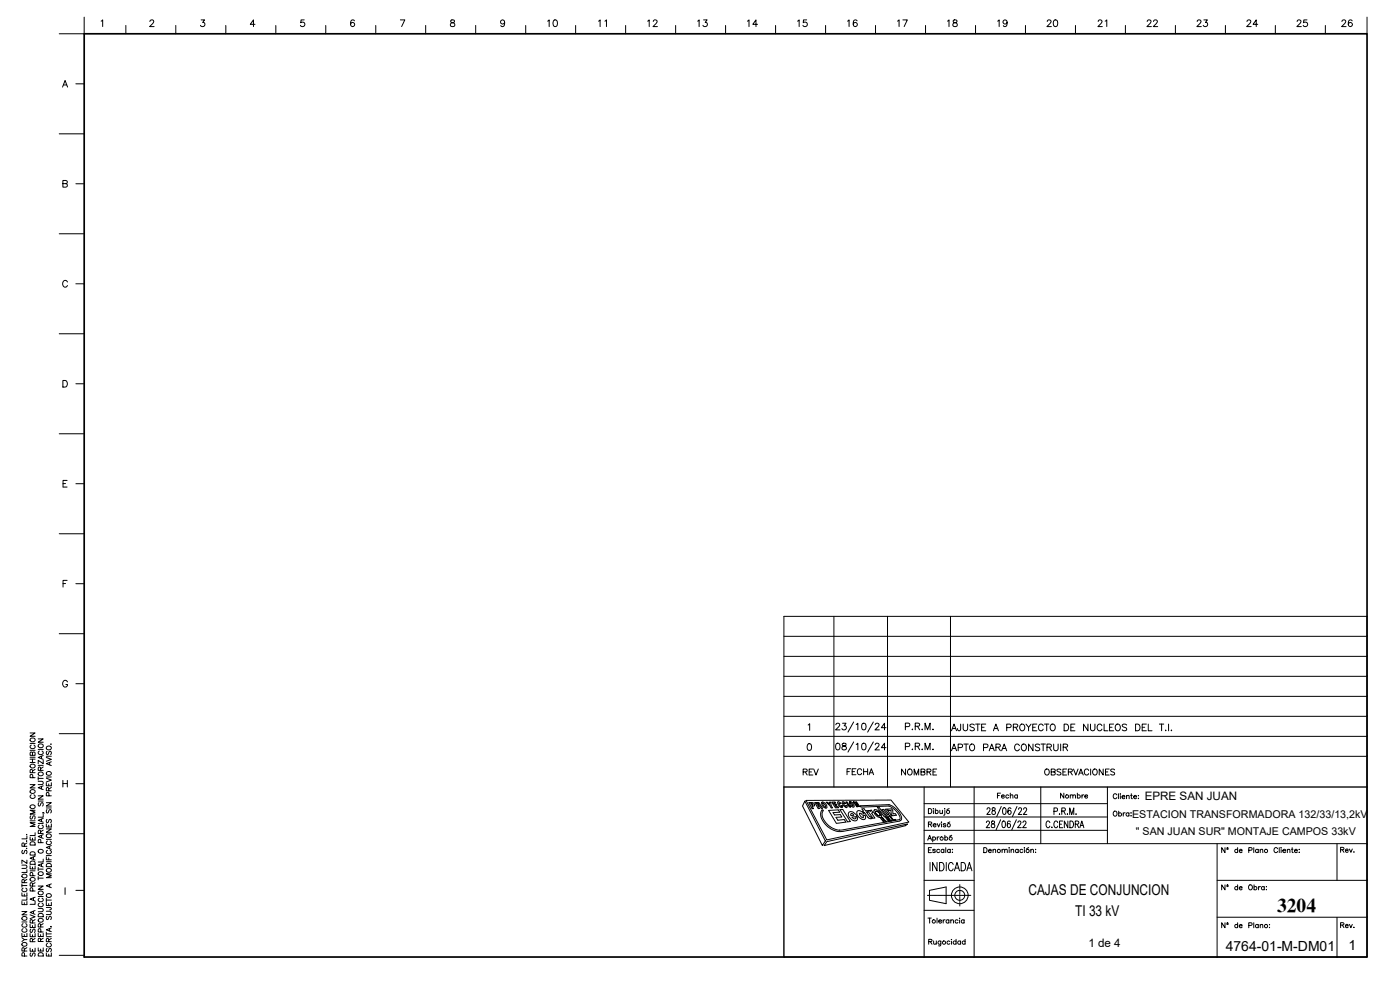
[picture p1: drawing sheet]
<svg xmlns="http://www.w3.org/2000/svg" width="420mm" height="297mm" viewBox="0 0 420 297" stroke-linecap="round" stroke-linejoin="round" font-family="sans-serif">
<!-- layer: rotulo -->
<path d="M25.3 10.1h385v277h-385z" fill="none" stroke="#000" stroke-width=".51"/>
<g fill="none" stroke="#000" stroke-width=".3">
<path d="M25.3 5.1v5h-7.5M30.3 6.4l.5-.4v2M37.8 7.6v2.5M45 6.5l.4-.5h.4l.3 .4-.2 .6-1 1h1.3M52.8 7.6v2.5M60.4 6h1l-.6 .7a.66 .66 0 0 1 .5 1.1 .66 .66 0 0 1-1.1-.2M67.8 7.6v2.5M76.5 7.3h-1.4l1-1.3v2M82.8 7.6v2.5M91.3 6h-.9l-.2 .8a.71 .71 0 0 1 1.1 0 .71 .71 0 0 1-.1 1.1 .71 .71 0 0 1-1-.3M97.8 7.6v2.5M106.4 6.3l-.2-.2a.64 .64 0 0 0-.9 .3v1.3a.62 .62 0 0 0 1 .1 .62 .62 0 0 0-.2-1 .62 .62 0 0 0-.9 .5"/>
<path d="M112.8 7.6v2.5M120.2 6h1.3l-1 2M127.8 7.6v2.5M135.4 6.1v.5l.8 .3 .3 .4a.67 .67 0 0 1-.7 .7 .67 .67 0 0 1-.6-.7l.2-.4 .9-.3 .1-.3a.72 .72 0 0 0-1-.2zM142.8 7.6v2.5M151.4 6.6a.62 .62 0 0 1-.8 .5 .62 .62 0 0 1-.2-.9 .62 .62 0 0 1 1 .1v.3a.93 .93 0 0 1-.7 1.4l-.4-.3M157.8 7.6v2.5M172.8 7.6v2.5M187.8 7.6v2.5M202.8 7.6v2.5M217.8 7.6v2.5M232.8 7.6v2.5"/>
<path d="M247.8 7.6v2.5M262.8 7.6v2.5M277.8 7.6v2.5M292.8 7.6v2.5M307.8 7.6v2.5M322.8 7.6v2.5M337.7 7.6v2.5M352.8 7.6v2.5M367.8 7.6v2.5M382.7 7.6v2.5M397.8 7.6v2.5M410.3 5.1v5"/>
<path d="M18.8 26.1l.7-1.9 .8 1.9M19.1 25.5h.9M22.8 25.1h2.5M17.8 40.2h7.5M18.9 55.1l1.1-.1 .2-.5-.5-.4h-.8v2.1l1.2-.2 .1-.5-.5-.4M22.8 55.1h2.5M17.8 70.1h7.5M20.2 84.6a.74 .74 0 0 0-.8-.5 .74 .74 0 0 0-.6 .8v.5a.74 .74 0 0 0 .6 .8 .74 .74 0 0 0 .8-.5M22.8 85.2h2.5M17.8 100.1h7.5M18.9 114.2h.6a1.06 1.06 0 0 1 .7 .9 1.06 1.06 0 0 1-.7 1h-.6zM22.8 115.1h2.5"/>
<path d="M17.8 130.2h7.5M18.9 145.1h.8M20.1 144.1h-1.2v2h1.2M22.8 145.1h2.5M17.8 160.1h7.5M18.9 175.1h.8M20.1 174.1h-1.2v2M22.8 175.1h2.5M17.8 190.1h7.5M235.3 196.9h175M235.3 190.9h175M250.3 184.9v51.2"/>
<path d="M266.4 184.9v51.2M285.3 184.9v51.2M9 219.9h1.5l-1.5 1h1.5M20.2 204.6a.74 .74 0 0 0-.8-.5 .74 .74 0 0 0-.6 .8v.5a.72 .72 0 0 0 .7 .8 .72 .72 0 0 0 .7-.8h-.4M22.8 205.1h2.5M235.3 214.9h175M235.3 208.9h175M235.3 202.9h175M9 235.4h1.5l-1.5 1h1.5M9 228.8h1.5M9 227.8h1.5M9 227.2h1.5"/>
<path d="M9 225.1h1.5M9 223.1h1.5M9.1 237.2a.7 .7 0 0 1 1-.3 .7 .7 0 0 1 .2 1 .73 .73 0 0 1-.9 .1 .73 .73 0 0 1-.3-.8zM9.1 229.6a.7 .7 0 0 1 1-.3 .7 .7 0 0 1 .2 1 .73 .73 0 0 1-.9 .1 .73 .73 0 0 1-.3-.8zM9.3 221.6a.73 .73 0 0 1 .8-.1 .73 .73 0 0 1 .4 .8 .7 .7 0 0 1-1 .3 .7 .7 0 0 1-.2-1zM9.4 238.5a.56 .56 0 0 0-.4 .6 .56 .56 0 0 0 .6 .5h.4a.56 .56 0 0 0 .5-.5 .56 .56 0 0 0-.3-.6M9.4 223.6a.54 .54 0 0 0-.4 .6 .54 .54 0 0 0 .6 .4h.4a.54 .54 0 0 0 .5-.4 .54 .54 0 0 0-.3-.6M9.8 231.8l-.1-.8-.5-.1-.2 .9h1.5M9.8 226l.2-.4 .4 .1 .1 .3v.6h-1.5l.2-.9 .5 .1 .1 .8M9.8 227.8v1M9.8 233.3v-.8l-.6-.1-.2 .9h1.5M10.5 230.8l-.7 .6"/>
<path d="M11.5 238.8h1.5l-1.5 1h1.5M11.5 234.4h1l.5 .4-.2 .6h-1.3M11.5 221.7h1.5l-1.5 1h1.5M11.5 233.1v1M11.5 233.6h1.5M11.5 229.6h1.5M11.5 224.9h1.5M11.7 231.8a.74 .74 0 0 1 .9-.1 .74 .74 0 0 1 .3 .8 .71 .71 0 0 1-1 .3 .71 .71 0 0 1-.2-1zM11.7 223.4a.73 .73 0 0 1 .9-.2 .73 .73 0 0 1 .3 .8 .71 .71 0 0 1-1 .3 .71 .71 0 0 1-.2-.9zM11.8 225.3a.56 .56 0 0 0-.3 .7 .56 .56 0 0 0 .5 .4h.4a.56 .56 0 0 0 .6-.4 .56 .56 0 0 0-.4-.7M12.2 231.1l-.1-.8-.3-.2-.3 .4v.6h1.5M12.5 226.9v.7"/>
<path d="M12.5 236v.7M13 235.8l-1.5 .5 1.5 .6M13 228.1v1l-1.5-1v1M13 226.7l-1.5 .6 1.5 .5M13 230.1l-.8 .5M13.9 234.8v1h1.5v-1M13.9 233.5l1.5 .6-1.5 .5M13.9 227.3l1.5 .5-1.5 .6M13.9 233.1h1.5M13.9 226.9h1.5M14 231.8a.71 .71 0 0 1 .9-.3 .71 .71 0 0 1 .3 1 .74 .74 0 0 1-.9 .1 .74 .74 0 0 1-.3-.8zM14 224.1a.71 .71 0 0 1 .9-.2 .71 .71 0 0 1 .3 1 .74 .74 0 0 1-.9 0 .74 .74 0 0 1-.3-.8z"/>
<path d="M14.1 225.4l-.2 .4 .2 .6 .4-.1 .5-.9 .4 .4-.2 .6M14.6 237.3l-.1-.9-.3-.1-.3 .3v.7h1.5M14.6 235.2v.6M14.7 238.8l-.1-.9-.4-.1-.3 .3v.7h1.5M14.9 228.8v.7M15.3 223.3h.1M15.4 228.6l-1.5 .5 1.5 .6M15.4 236.3l-.8 .5M17.8 220.1h7.5M18.9 234.1v2M18.9 235.1h1.3M20.2 234.1v2"/>
<path d="M22.8 235.1h2.5M235.3 236.1v-51.2h175v102.2h-175M235.3 220.9h175M235.3 226.9h175M277.3 236.1v51M292.3 236.1v51M312.3 236.1v17M332.4 236.1v17M335.2 238.5a.56 .56 0 0 0-.7-.4 .56 .56 0 0 0-.4 .6v.4a.56 .56 0 0 0 .4 .6 .56 .56 0 0 0 .7-.4M335.7 238.1v1.5M336.2 238.2h.1M336.2 238.7v.9"/>
<path d="M336.7 239.1h.9a.49 .49 0 0 0-.7-.3 .49 .49 0 0 0-.2 .7 .49 .49 0 0 0 .8 .1l.1-.2M338.1 238.9l.3-.2h.4l.1 .9M338.1 238.7v.9M339.3 238.7h.5M339.5 238.1v1.3l.4 .2M340.2 239.1h.9a.48 .48 0 0 0-.5-.4 .48 .48 0 0 0-.5 .5 .48 .48 0 0 0 .5 .4l.5-.2M341.7 238.7h.1M341.7 239.5h.1M6.6 259.6h1.1l.4 .4-.1 .4-.3 .2h-1.1M6.8 255.1l-.2 .4 .2 .6 .3-.1 .6-.9 .4 .4-.2 .6M7.3 253.9l-.1-.9h-.5l-.1 .9h1.5M7.9 254.6h.1"/>
<path d="M7.9 252.3h.1M7.9 250.4h.1M8.1 258.1v1l-1.5-1v1M8.1 250.8v.9h-1.5M8.1 252.9l-.8 .5M9 259.8v.9h1.5v-.9M9 251.1v1h1.5v-1M9 246.3h1.5M9.1 258.6a.82 .82 0 0 1 1.4 .2v.5h-1.5zM9.1 255.8a.84 .84 0 0 1 1.4 .3v.5h-1.5zM9.1 252.8a.84 .84 0 0 1 1.4 .2v.6h-1.5zM9.1 241.8a.7 .7 0 0 1 1-.3 .7 .7 0 0 1 .2 1 .73 .73 0 0 1-.9 .1 .73 .73 0 0 1-.3-.8z"/>
<path d="M9.3 244.8l-.3 .3 .1 .5 .4 .1 .5-.9h.3l.2 .3-.2 .7M9.8 251.5v.6M10 257.1v.8M10.5 256.9l-1.5 .6 1.5 .6M10.5 249.9v.8h-1.5M10.5 246.8h-1.5l1.5 .6-1.5 .6h1.5M10.5 243.1h-1.5l1.5 .6-1.5 .6h1.5M11.5 247.1h1.5M11.5 240.3h1.5M11.5 255.1a.7 .7 0 0 1 1-.2 .7 .7 0 0 1 .3 .9 .73 .73 0 0 1-.9 .1 .73 .73 0 0 1-.4-.8zM11.7 240.8l-.2 .4 .2 .7 .3-.2 .5-.9 .5 .4-.2 .7M11.8 247.6a.54 .54 0 0 0-.3 .6 .54 .54 0 0 0 .5 .4h.4a.54 .54 0 0 0 .6-.4 .54 .54 0 0 0-.4-.6"/>
<path d="M12.2 250.1l-.1-.9-.5-.1-.1 1h1.5M12.2 252.8v-.8l-.6-.1-.1 .9h1.5M12.5 245.8v.7M12.5 250.6v.7M12.5 259.2v.7M12.9 243.8l.4 .2M13 259l-1.5 .6 1.5 .5M13 257.8v.8h-1.5M13 250.4l-1.5 .6 1.5 .6M13 245.6l-1.5 .5 1.5 .6M13 244.3v.9h-1.5M13 249.1l-.8 .5"/>
<path d="M13.9 257v1h1.5M13.9 248.7h1.5l-1.5 1h1.5M13.9 247.2v.9h1.5v-.9M13.9 240.8h1.5l-1.5 1.1h1.5M13.9 258.6h1.5M13.9 256.7h1.5M13.9 251.8h1.5M13.9 242.4h1.5M14 259.3a.82 .82 0 0 1 1-.2 .82 .82 0 0 1 .4 1h-1.5zM14 250.5a.71 .71 0 0 1 .9-.3 .71 .71 0 0 1 .3 1 .74 .74 0 0 1-.9 .1 .74 .74 0 0 1-.3-.8zM14.1 245.9l-.2 .3 .2 .6h.3l.6-.9 .4 .3-.2 .6M14.1 242.9l-.2 .4 .2 .6 .4-.1 .5-.9 .4 .4-.2 .6"/>
<path d="M14.3 255.1a.56 .56 0 0 0-.4 .7 .56 .56 0 0 0 .6 .4h.3a.56 .56 0 0 0 .6-.4 .56 .56 0 0 0-.4-.7M14.3 252.3a.54 .54 0 0 0-.4 .7 .54 .54 0 0 0 .6 .4h.3a.54 .54 0 0 0 .6-.4 .54 .54 0 0 0-.4-.7M14.6 247.6v.5M14.6 257.4v.6M14.9 253.9v.7M15.4 253.7l-1.5 .6 1.5 .5M17.8 250.1h7.5M241.5 240.3l6.2 12-.9 1.4-6-11.9zM241.9 240.2l25.5-.1 5.3 6.6-24.6 5.3zM242.7 240.8h1a.63 .63 0 0 1 .6 .4 .63 .63 0 0 1-.1 .7h-.5l.4 .7h-.4zM243.3 241l.5 .1 .1 .5h-.3zM245.6 241.5l.1-.2-.2-.3h-.5l.3 .6h.3"/>
<path d="M246 241.9l-.5-.1 .4 .8h-.3l-1.1-1.8 1.4 .1 .2 .7 .8 .9h-.4l-.5-.6M246.7 240.7a1.38 1.38 0 0 1 1.4 1.7 1.38 1.38 0 0 1-1.4-1.7zM247 241l.6 .5 .2 .7-.6-.4zM247.9 240.7h.4l.7 .6-.1-.6h.4l.1 .9 .5 .8h-.5l-.3-.7zM248.2 252.5l24.2-5.3-.6 .5-24.5 6zM248.7 243.2l2.9-.2 .4 .7-2 .1 .5 .7 1.7-.1 .5 .7-1.8 .1 .6 .9 1.9-.2 .5 .8-2.9 .4zM249.6 240.7l1-.1 .2 .3-.6 .1 .3 .3h.5l.2 .3h-.6l.3 .4h.6l.2 .4h-1zM251.9 249.1h.1M252.1 243l.8-.1 2.3 3.6-.8 .1zM252.1 241.1l-.4-.2 .8 1.1v-.3M252.4 241.1l-.8-.6a1.22 1.22 0 0 0 1 1.8l.3-.2-.1-.4h-.3M252.4 241.1l-.2 .1"/>
<path d="M253.7 241l.1 .1h-.3l-.4-.2 .6 1 .2 .1v-.3h.3v.6a1.51 1.51 0 0 1-1.4-1.7l.9 .4M253.9 240.6h.3l1 1.5h-.3zM255 240.6a1.26 1.26 0 0 1 1.3 1.5 1.26 1.26 0 0 1-1.3-1.5zM255.2 240.8l.6 .4 .2 .7-.5-.5zM255.4 244.2l.4-.1 .4 .5-.8 .1zM256.1 240.6h.3l.9 .8-.5-.8h.2l1 1.4h-.2l-.9-.8 .5 .9h-.3zM257.3 245.3a.86 .86 0 0 1-.4 1 .86 .86 0 0 1-1-.2l-1.1-1a.97 .97 0 0 1 0-1.4 .97 .97 0 0 1 1.5 .1l.9 1.2-1.5 .2 .7 .5 .4-.3 .5-.1M259.3 244.2l-.7-.7a.87 .87 0 0 0-1.3-.1 .87 .87 0 0 0 .1 1.3l1 1a.79 .79 0 0 0 1.2 .1 .79 .79 0 0 0 0-1.2M259.3 244.2l-.7 .1-.5-.3a1 1 0 0 0 1 1.3l-.1-.6 .6-.1M260.4 243.2h.6l.2 .2 .3-.3 .5 .7-.3 .1-.1 .2 1 1.3-.6 .1zM260.5 245.2l.4 .4h.5M260.6 245.3l-1.2-1.5h-.3l-.3-.4h.3l-.4-.7 .6-.1 .5 .7h.3l.3 .4h-.3l.9 1.3 .4 .1 .3 .5h-.3"/>
<path d="M261.2 243.4h-.1M262.4 243a1.83 1.83 0 0 1 2.1 2.2 1.83 1.83 0 0 1-2.1-2.2zM262.8 243.4h.5l.6 .5a.57 .57 0 0 1 0 1l-1-.7-.2-.5zM263.3 242.2h.5l2.1 2.8-.5 .1zM264.3 245.4l.6-.1 .2 .3h-.5l.8 .3 .3 .4v.3l-.6-.1-.3-.3h.5l-.6-.2zM264.7 242.9l.5-.1 1 1.5 .4 .1-1-1.6h.5l1.5 2-.5 .1-.2-.3v.3h-.2l-.6-.2zM264.7 245.3h.1M265.8 246.4l.3 .1zM266 245.3l.3-.1 .2 .4-.2 .1zM266.4 242.8l1.2-.1 .3 .4 .1 1.1 .7-.1 .3 .5-1.2 .2-.3-.6-.1-1h-.7zM266.8 245.6l-.4-.5-.6 .1 .9 1.2h.2l-.4-.5 .6 .5 .3-.1-.4-.5M266.8 245.6l.2 .2"/>
<path d="M267 245l.3-.1 .8 1.1 .5 .1-.6 .1zM267 241.5a5.5 5.5 0 0 1 3.6 4.4l-.7 .5-16.8 3a6 6 0 0 1-6.8-5.6l.4-.9 .4 .2a3.2 3.2 0 0 0 1.1 4.1 5.8 5.8 0 0 0 3.7 1.9M267 241.5l-8.8 .3 .2 .4 8.2-.4a5.3 5.3 0 0 1 3.5 3.9l-.4 .3-17.8 3.1M267.3 246.1l.4 .2zM268.5 245.9l.4 .2zM277.3 241.1h55.1M277.3 245.1h55.1M277.3 249.1h55.1M277.3 253.1h133M278.4 252.1l.6-1.5 .6 1.5M278.6 247.3l.9-.1 .1-.5-1-.1v1.5M278.6 242.6h.5a.81 .81 0 0 1 .5 .8 .81 .81 0 0 1-.5 .7h-.5z"/>
<path d="M278.6 251.6h.8M278.6 255h.6M279.1 258.8v2.5M279.1 247.3l.5 .8M279.6 254.3h-1v1.5h1M279.9 251.3a.47 .47 0 0 1 .7-.1 .47 .47 0 0 1 0 .7 .47 .47 0 0 1-.7 0M279.9 251.1v1.5M280 247.5h.9a.44 .44 0 0 0-.4-.4 .44 .44 0 0 0-.5 .4l.4 .6 .5-.2M280 242.7h.1M280.1 243.2v.9M280.7 255l-.7-.1v.3l.7 .4-.3 .2-.5-.2M280.7 243.3a.47 .47 0 0 1 .7-.1 .47 .47 0 0 1 0 .7 .47 .47 0 0 1-.7 0"/>
<path d="M280.7 242.6v1.5M281.2 258.8v2.5l-1.3-2.5v2.5M281.3 247.1l.4 1 .4-1M281.3 251.1v1M281.8 251.1l-.5 .4M282 258.8a1.33 1.33 0 0 1 1.3 .8 1.33 1.33 0 0 1-.4 1.6l-.9 .1zM282 255a.48 .48 0 0 0-.7 0 .48 .48 0 0 0 0 .7 .48 .48 0 0 0 .7-.1M282.1 243.1v.9l.4 .1 .3-.3M282.5 246.7h.1M282.6 247.2v.9M282.8 243.1v1M283.3 255a.47 .47 0 0 0-.7 0 .47 .47 0 0 0 0 .7 .47 .47 0 0 0 .7-.1"/>
<path d="M283.3 254.8v1M283.5 242.7h.1M283.6 251.3a.47 .47 0 0 1 .7-.1 .47 .47 0 0 1 0 .7 .47 .47 0 0 1-.7 0M283.6 243.2v1.1l-.4 .3M283.6 250.6v1.5M283.8 247.3l-.2-.2-.5 .2 .7 .4v.3l-.4 .1-.3-.2M283.8 254.3v1.5M284 258.8v2.5M284.9 242.6l-.7 .3M285.1 246.6l-.7 .3M285.2 255a.47 .47 0 0 0-.7 0 .47 .47 0 0 0 0 .7 .47 .47 0 0 0 .7-.1M285.2 254.8v1"/>
<path d="M285.6 250.6l-.6 .3M285.8 254.8h.1M285.8 255.7h.1M286.1 259.4a.73 .73 0 0 0-.9-.6 .73 .73 0 0 0-.6 .9v.6a.73 .73 0 0 0 .6 1 .73 .73 0 0 0 .9-.6M288.5 258.8a1.34 1.34 0 0 1 1.3 .8 1.34 1.34 0 0 1-.4 1.6l-.9 .1zM295.2 254.3h.5a.81 .81 0 0 1 .5 .8 .81 .81 0 0 1-.5 .7h-.5zM296 246.8l.3-.5 .5 .1 .2 .3-1 1.6h1M296.2 242.8l.3-.4h.3l.3 .3-.2 .7-.7 1h1M296.7 255.2h.8a.48 .48 0 0 0-.6-.2 .48 .48 0 0 0-.3 .6 .48 .48 0 0 0 .8 .2l.1-.2M297.6 246.4v.6a.73 .73 0 0 1 .9 .4 .73 .73 0 0 1-.3 .9 .63 .63 0 0 1-.8-.6 .63 .63 0 0 1 .9-.6l.2-.3-.1-.4zM297.8 242.5v.5a.73 .73 0 0 1 .8 .5 .73 .73 0 0 1-.2 .9 .64 .64 0 0 1-.8-.7 .64 .64 0 0 1 .8-.6l.2-.6zM298 255.1l.4-.3 .3 .1 .1 .9"/>
<path d="M298 254.8v1M300.3 246l-1.4 3M300.5 242l-1.4 3M300.7 255.1l.4-.3 .3 .1 .1 .9M300.7 254.8v1M300.9 246.4h.6l.2 .3v1.2l-.4 .4-.4-.1-.1-.3-.1-.7zM301.1 242.5l.2-.1a1.12 1.12 0 0 1 .6 1 1.12 1.12 0 0 1-.6 1l-.4-.4v-.5zM301.5 255.1l.4-.3 .3 .1 .1 .9M302.8 254.4h.1M302.9 254.9v.9M303.2 246.6l-.5-.3a1.18 1.18 0 0 0 .1 2 .59 .59 0 0 0 .5-.7 .59 .59 0 0 0-.8-.4l-.2 .5M303.4 242.7l-.3-.3a1.15 1.15 0 0 0-.1 2 .57 .57 0 0 0 .5-.9 .57 .57 0 0 0-1-.1v.3"/>
<path d="M303.4 255.1l.4-.3 .4 .1v.9M303.4 254.8v1M305 246l-1.4 3M305.2 242l-1.4 3M305.5 246.8l.1-.4 .5-.1 .3 .6-1 1.4h1.1M305.6 255a.47 .47 0 0 0-.7 0 .47 .47 0 0 0 0 .7 .47 .47 0 0 0 .7-.1M305.6 254.8v1M305.7 242.8l.3-.4h.3l.3 .3-.2 .7-.8 1h1.1M307 255a.48 .48 0 0 0-.8 0 .48 .48 0 0 0 0 .7 .48 .48 0 0 0 .8-.1M307 246.8l.2-.4 .4-.1 .3 .6-1 1.4h1.1M307.2 242.8l.3-.4h.3l.3 .3-.2 .7-.8 1h1.1M307.4 254.4h.1"/>
<path d="M307.4 254.9v.9M308.7 254.3l-.6 .3M309.4 255.1l.3-.3 .4 .1v.9M309.4 254.8v1M310.8 254.8h.1M310.8 255.7h.1M315.1 246.8a.59 .59 0 0 0-.7-.5 .59 .59 0 0 0-.5 .8v.5a.59 .59 0 0 0 .5 .7 .59 .59 0 0 0 .7-.4M315.7 248.2h.1M316.3 243.4h.9v-.9l-.9-.1v2M317.4 246.8a.59 .59 0 0 0-.7-.5 .59 .59 0 0 0-.4 .8v.5a.59 .59 0 0 0 .4 .7 .59 .59 0 0 0 .7-.4M318 244.2v.2zM318 247.3h.6"/>
<path d="M318.7 243.4l.9-.2v-.7l-.9-.1v2M319 246.3h-1v2h1M319.2 243.4l.5 1M320.4 244.2v.2zM320.5 246.3v2l-1.1-2v2M321 244.4v-2l.6 2 .7-2v2M321.1 246.3a1.01 1.01 0 0 1 1.1 1 1.01 1.01 0 0 1-1.1 1zM322.7 247.3l.9-.1 .1-.7-1-.2v2M322.9 244.2v.2zM323.2 247.3l.6 1M324.1 248.3l.6-2 .6 2M324.3 247.7h.7"/>
<path d="M334.4 243.4a.68 .68 0 0 1 .9 .8 .68 .68 0 0 1-1.1 .5l-.1-.8zM335.7 244.1a.47 .47 0 0 1 .7-.1 .47 .47 0 0 1 0 .7 .47 .47 0 0 1-.7 0M335.7 243.4v1.5M337.1 243.9v1M337.7 243.9h-.4l-.2 .4M338.8 244.1a.48 .48 0 0 0-.7-.1 .48 .48 0 0 0 0 .7 .48 .48 0 0 0 .7 0M338.8 243.9v1M339.4 243.9h.1M339.4 244.7h.1M365.3 253.1v34M367.6 254.3v1.5l-1-1.5v1.5M368.2 254.8h.4"/>
<path d="M371.4 255a.48 .48 0 0 0-.7 0 .48 .48 0 0 0 0 .7 .48 .48 0 0 0 .7-.1M371.4 254.3v1.5M371.9 255.2h.9a.5 .5 0 0 0-.8-.2 .5 .5 0 0 0 0 .8 .5 .5 0 0 0 .8-.2M374.8 255.1l.8-.1v-.6l-.8-.1v1.5M376.3 254.3v1.5M377.6 255a.47 .47 0 0 0-.7 0 .47 .47 0 0 0 0 .7 .47 .47 0 0 0 .7-.1M377.6 254.8v1M378.2 255.1l.4-.3 .3 .1 .1 .9M378.2 254.8v1M383.4 254.7a.56 .56 0 0 0-.6-.4 .56 .56 0 0 0-.5 .6v.3a.56 .56 0 0 0 .5 .6 .56 .56 0 0 0 .6-.3M383.9 254.3v1.5M384.4 254.4h.1"/>
<path d="M384.5 254.9v.9M385 255.2h.8a.49 .49 0 0 0-.6-.2 .49 .49 0 0 0-.2 .7 .49 .49 0 0 0 .7 .1l.1-.2M386.3 255.1l.4-.3 .4 .1v.9M386.3 254.8v1M387.6 254.8h.5M387.8 254.3v1.2l.3 .3M388.5 255.2h.9a.48 .48 0 0 0-.6-.3 .48 .48 0 0 0-.4 .4 .48 .48 0 0 0 .4 .5l.6-.2M389.9 254.8h.1M389.9 255.7h.1M401.2 253.2v10.9M402.3 255l.9-.1 .1-.4-.3-.3h-.7v1.5M402.8 255l.5 .7"/>
<path d="M403.8 255.2h.8a.49 .49 0 0 0-.7-.3 .49 .49 0 0 0-.1 .7 .49 .49 0 0 0 .7 .1l.1-.2M405 254.7l.4 1 .4-1M406.3 255.6h.1M6.6 273.5h1.5l-1.5 1h1.5M6.6 270.5v.9h1.5v-.9M6.6 267.9v.9h1.5v-.9M6.6 276.6h1.5M6.6 265.7h1.5M6.6 265.2v1M6.7 275.3a.7 .7 0 0 1 .9-.3 .7 .7 0 0 1 .3 1 .73 .73 0 0 1-.9 .1 .73 .73 0 0 1-.3-.8zM6.7 262.6a.7 .7 0 0 1 .9-.3 .7 .7 0 0 1 .3 1 .73 .73 0 0 1-.9 .1 .73 .73 0 0 1-.3-.8zM6.9 278.6a.54 .54 0 0 0-.3 .7 .54 .54 0 0 0 .5 .4h.4a.54 .54 0 0 0 .6-.4 .54 .54 0 0 0-.4-.7"/>
<path d="M6.9 277.1a.54 .54 0 0 0-.3 .7 .54 .54 0 0 0 .5 .4h.4a.54 .54 0 0 0 .6-.4 .54 .54 0 0 0-.4-.7M6.9 266.5a.54 .54 0 0 0-.3 .6 .54 .54 0 0 0 .5 .4h.4a.54 .54 0 0 0 .6-.4 .54 .54 0 0 0-.4-.6M7.3 264.8l-.1-.8-.5-.1-.1 .9h1.5M7.3 268.3v.5M7.3 270.8v.6M8.1 269.2v.9h-1.5M8.1 260.9v.9h-1.5M8.1 263.8l-.8 .6M9 277.3v1h1.5v-1M9 274.5l1.5 .6-1.5 .5M9 261.3h1.5M9.3 278.8l-.3 .3 .3 .7 .3-.2 .5-.8 .4 .3-.2 .7"/>
<path d="M9.3 263.4a.73 .73 0 0 1 .8-.1 .73 .73 0 0 1 .4 .8 .7 .7 0 0 1-1 .3 .7 .7 0 0 1-.2-1zM9.8 276.9l-.1-.8-.4-.2-.3 .4v.6h1.5M9.8 265.9l-.1-.9-.4-.2-.3 .4v.7h1.5M9.8 260.1v.6M9.8 277.7v.6M9.8 267.3v-.8l-.6-.1-.2 .9h1.5M9.8 262.8v-.9h-.6l-.2 .9h1.5M10 269.4v.7M10 273.4v.7M10.5 273.2l-1.5 .6 1.5 .5M10.5 270.5v.8h-1.5M10.5 269.2l-1.5 .6 1.5 .5"/>
<path d="M10.5 275.9l-.7 .5M10.5 264.8l-.7 .5M11.5 272.6h1l.5 .4-.2 .5-1.3 .1M11.5 265.9h1.5l-1.5 .9h1.5M11.5 269h1.5M11.5 263.5h1.5M11.5 260.3v1M11.5 263v1M11.5 260.8h1.5M11.7 275.7a.69 .69 0 0 1 1-.1 .69 .69 0 0 1 .1 1 .73 .73 0 0 1-.9 .1 .73 .73 0 0 1-.4-.9zM11.7 274.2h1.1l.2 .9h-1.5zM11.7 267.5a.69 .69 0 0 1 1-.1 .69 .69 0 0 1 .1 1 .73 .73 0 0 1-.9 .1 .73 .73 0 0 1-.4-.9z"/>
<path d="M11.7 261.7a.74 .74 0 0 1 .9-.1 .74 .74 0 0 1 .3 .8 .71 .71 0 0 1-1 .3 .71 .71 0 0 1-.2-1zM11.8 271a.56 .56 0 0 0-.3 .6 .56 .56 0 0 0 .5 .5h.4a.56 .56 0 0 0 .6-.5 .56 .56 0 0 0-.4-.6M11.8 269.5a.54 .54 0 0 0-.3 .6 .54 .54 0 0 0 .5 .5h.4a.54 .54 0 0 0 .6-.5 .54 .54 0 0 0-.4-.6M12.2 278.1l-.1-.8-.5-.1-.1 .9h1.5M12.2 279.6v-.8l-.6-.1-.1 .9h1.5M13 277.1l-.8 .5M13.9 273.4h1.1l.4 .4-.2 .5-1.3 .1M13.9 272.3l1.4 .1 .1 .3-.5 .3M13.9 270.8v.9h1.5v-.9M13.9 269.6v1M13.9 279.7v1M13.9 270.1h1.5"/>
<path d="M14 268.4a.71 .71 0 0 1 .9-.3 .71 .71 0 0 1 .3 1 .74 .74 0 0 1-.9 .1 .74 .74 0 0 1-.3-.8zM14 260.8a.71 .71 0 0 1 .9-.2 .71 .71 0 0 1 .3 1 .74 .74 0 0 1-.9 .1 .74 .74 0 0 1-.3-.9zM14.1 274.9l-.1 .9h.4l.3-.7 .5-.2 .2 .4-.2 .6M14.6 271.1v.6M14.9 265.4v.7M14.9 278.6v.7M15.3 278h.1M15.4 278.4l-1.5 .6 1.5 .5M15.4 265.2l-1.5 .6 1.5 .5M15.4 262.2h-1.5l1.5 .6-1.5 .5h1.5M19.5 266.4v2M22.8 267.1h2.5"/>
<path d="M277.3 264.1h15M277.3 273.1h15M278.3 268.6h1M278.5 275.5h1M278.9 267.1l5-1v5l-5-1zM279 275.5v1.5M279.4 268.6h.1M279.6 268.6h.3M280 268.6h1.1M281.2 275.5v1.5M281.2 268.6h.1M281.4 268.6h1.5"/>
<path d="M281.7 276.4h.9a.48 .48 0 0 0-.6-.4 .48 .48 0 0 0-.4 .5 .48 .48 0 0 0 .5 .5l.5-.2M283 268.6h.1M283.1 276v1M283.2 268.6h1.1M283.6 276h-.3l-.2 .4M284.4 268.6h.3M284.8 276.2a.47 .47 0 0 0-.7-.1 .47 .47 0 0 0 0 .7 .47 .47 0 0 0 .7 0M284.8 276v1M284.8 268.6h.1M285 268.6h1.1M285.3 276.2l.4-.2h.4v1M285.3 276v1"/>
<path d="M286.2 268.6h.3M286.4 261.3l.8-2.5 .8 2.5M286.6 268.6h.1M286.7 260.5h1M286.8 268.6h.9M287.5 276.2a.48 .48 0 0 0-.7-.1 .48 .48 0 0 0 0 .7 .48 .48 0 0 0 .7 0M287.8 268.6h.1M288 268.6h.3M287.9 275.5h.1M288 276v1M288.1 265.4v.9M288.1 266.5v.3"/>
<path d="M288.1 267v1.3M288.1 268.5v.3M288.1 269v1.3M288.1 270.5v.3M288.1 271v.8M288.4 268.6h.1M288.6 268.6h.9M289.3 276.2a.47 .47 0 0 0-.7-.1 .47 .47 0 0 0 0 .7 .47 .47 0 0 0 .7 0M289.3 276v1M289.6 268.6h.1M289.8 268.6h.3M290.2 261.3l.7-2.5 .8 2.5"/>
<path d="M290.2 268.6h.1M290.4 268.6h1M290.4 260.5h1M365.3 264.1h45M365.3 275.2h45M367.6 276.9v1.5l-1-1.5v1.5M367.6 265.5v1.5l-1-1.5v1.5M368.2 277.4h.4M368.2 266h.4M371.4 277.6a.48 .48 0 0 0-.7-.1 .48 .48 0 0 0 0 .7 .48 .48 0 0 0 .7 0M371.4 266.2a.48 .48 0 0 0-.7-.1 .48 .48 0 0 0 0 .8 .48 .48 0 0 0 .7-.1M371.4 265.5v1.5"/>
<path d="M371.4 276.9v1.5M371.9 277.8h.9a.5 .5 0 0 0-.8-.2 .5 .5 0 0 0 0 .8 .5 .5 0 0 0 .8-.2M371.9 266.4h.9a.47 .47 0 0 0-.7-.3 .47 .47 0 0 0-.2 .7 .47 .47 0 0 0 .7 .1l.2-.1M374.8 277.7l.8-.1 .1-.6-.9-.1v1.5M375 265.6a.68 .68 0 0 1 .9 .7 .68 .68 0 0 1-1 .5l-.2-.7zM376.3 276.9v1.5M376.4 266.2a.47 .47 0 0 1 .7-.1 .47 .47 0 0 1 0 .7 .47 .47 0 0 1-.7 0M376.4 265.5v1.5M377.6 277.6a.47 .47 0 0 0-.7-.1 .47 .47 0 0 0 0 .7 .47 .47 0 0 0 .7 0M377.6 277.4v1M377.7 266v1M378.2 277.7l.4-.3h.3l.1 1"/>
<path d="M378.2 277.4v1M378.3 266l-.4 .1-.2 .3M379.4 266.2a.48 .48 0 0 0-.7-.1 .48 .48 0 0 0 0 .8 .48 .48 0 0 0 .7-.1M379.4 266v1M380.1 266h.1M380.1 266.8h.1M381 278.2h.1M381 277.4h.1M401.2 275.3v11.8M402.3 277.6l.9-.1 .1-.4-.3-.3h-.7v1.5M402.8 277.6l.5 .7M403.8 277.8h.8a.49 .49 0 0 0-.7-.3 .49 .49 0 0 0-.1 .7 .49 .49 0 0 0 .7 .1l.1-.2"/>
<path d="M405 277.3l.4 1 .4-1M406.3 278.2h.1M6.6 280.1v.9h1.5v-.9M6.6 281.3l.7 .6M6.7 283.1a.7 .7 0 0 1 .9-.3 .7 .7 0 0 1 .3 1 .72 .72 0 0 1-.9 .1 .72 .72 0 0 1-.3-.8zM7.3 285.3l-.1-.8-.3-.2-.3 .4v.6h1.5M7.3 280.4v.6M7.4 286.9l-.1-.9-.6-.1-.1 1h1.5M8.1 281.9h-.8l-.7 .6M8.1 284.3l-.8 .5M9 284.5v.9h1.5v-.9M9 280.1v1h1.5v-1"/>
<path d="M9.3 285.9l-.3 .4 .3 .6h.2l.5-.9h.5l-.2 .9M9.8 282.6l-.1-.9-.5-.1-.2 1h1.5M9.8 280.5v.6M9.8 284.8v.6M10.5 281.6l-.7 .5M11.5 284.4v.9h1.5v-.9M11.5 280.1v.9h1.5v-.9M11.7 286h1.1l.2 .9h-1.5zM12.2 282.5l-.1-.9h-.5l-.1 .9h1.5M12.2 280.4v.6M12.2 284.8v.5M13 281.5l-.8 .5"/>
<path d="M13.9 285.9v1h1.5v-1M13.9 281.1h1.5M13.9 280.2h1.5M14.1 284.6l-.2 .3 .2 .7 .4-.2 .5-.8 .4 .3-.2 .7M14.3 283.1a.54 .54 0 0 0-.4 .6 .54 .54 0 0 0 .6 .4h.3a.54 .54 0 0 0 .6-.4 .54 .54 0 0 0-.4-.6M14.6 282.6l-.1-.9-.5-.1-.1 1h1.5M14.6 286.3v.6M15.4 281.6l-.8 .5M17.8 286.6h7.5M278.7 282.5h.9l.1-.4-.3-.3h-.7v1.5M279.2 282.5l.5 .8M280.2 282.3l.1 1h.3l.4-.3"/>
<path d="M281 282.3v1M282.4 282.3l-.1 1.4-.6 .1M282.4 282.5a.48 .48 0 0 0-.8 0 .48 .48 0 0 0 0 .7 .48 .48 0 0 0 .8-.1M285.1 282.5a.48 .48 0 0 0-.7 0 .48 .48 0 0 0 0 .7 .48 .48 0 0 0 .7-.1M285.5 281.9h.1M285.6 282.4v.9M286.9 282.5a.48 .48 0 0 0-.7 0 .48 .48 0 0 0 0 .7 .48 .48 0 0 0 .7-.1M286.9 281.8v1.5M288.3 282.5a.48 .48 0 0 0-.7 0 .48 .48 0 0 0 0 .7 .48 .48 0 0 0 .7-.1M288.3 282.3v1M289.6 282.5a.48 .48 0 0 0-.7 0 .48 .48 0 0 0 0 .7 .48 .48 0 0 0 .7-.1M289.6 281.8v1.5"/>
<circle cx="282.6" cy="251.6" r=".49"/>
<circle cx="284.5" cy="243.6" r=".49"/>
<circle cx="284.7" cy="247.6" r=".49"/>
<circle cx="285.3" cy="251.6" r=".49"/>
<circle cx="299.8" cy="255.3" r=".49"/>
<circle cx="308.4" cy="255.3" r=".49"/>
<circle cx="368.4" cy="254.5" r=".21"/>
<circle cx="380" cy="255.3" r=".5"/>
<circle cx="280.3" cy="276.5" r=".49"/>
<circle cx="288" cy="268.6" r="2.51"/>
<circle cx="288" cy="268.6" r="1.49"/>
<circle cx="368.4" cy="277.1" r=".21"/>
<circle cx="368.4" cy="265.7" r=".21"/>
<circle cx="380" cy="277.9" r=".5"/>
<circle cx="283.3" cy="282.8" r=".49"/>
</g>
<path d="M410.3 236.1h-175v51" fill="none" stroke="#000" stroke-width=".4"/>
<!-- layer: 0 -->
<g fill="none" stroke="#000" stroke-width=".3">
<path d="M242.5 217.5l.5-.4v2M250.9 217.5l.2-.4 .5-.1 .4 .6-1.2 1.4h1.3M252.9 217h1l-.6 .8a.66 .66 0 0 1 .5 1 .66 .66 0 0 1-1.1-.2M256.2 216.6l-1.7 3.1M257 217.4l.4-.4v2M258.9 217.1a.66 .66 0 0 1 .9 .3l.1 .4a.87 .87 0 0 1-.7 1.2 1.29 1.29 0 0 1-.3-1.9zM262.1 216.6l-1.7 3.1M262.7 217.5l.2-.4 .5-.1 .4 .6-1.2 1.4h1.3M265.9 218.3h-1.4l.9-1.3v2M271.7 218l1.2-.1 .1-.3v-.5l-1.3-.1v2M273.7 218.9h.2zM274.7 217.9l1.1-.1 .2-.5-.5-.3h-.8v2"/>
<path d="M275.3 217.9l.7 1.1M276.7 218.9h.2zM277.6 219v-2l.8 2 .7-2v2M279.9 218.9h.2zM285.6 219.3l.7-2 .8 2M285.8 218.6h1M288.3 217.3l-.1 1.8-.3 .2-.3-.1-.2-.6M289.1 217.3v1.4l.5 .6 .7-.3 .1-1.7M292.4 217.6l-.5-.3-.8 .3 .2 .4 .9 .4 .2 .6-.5 .3-.8-.3M292.8 217.3h1.3M293.4 217.3v2M294.6 218.2h.8"/>
<path d="M295.8 217.3h-1.2v2h1.2M298.1 219.3l.8-2 .7 2M298.4 218.6h1M302.1 218.3l1.2-.1 .2-.3-.1-.5-1.3-.1v2M304.1 218.2l1.2-.1 .1-.7-1.3-.1v2M304.8 218.2l.6 1.1M306.2 217.6l.2-.2a.93 .93 0 0 1 1.2 .9 .93 .93 0 0 1-1.2 .9l-.4-.7zM307.9 217.3l.8 .9v1.1M309.4 217.3l-.7 .9M309.9 218.2h.8M311.2 217.3h-1.3v2h1.3M313.1 217.7a.73 .73 0 0 0-.9-.4 .73 .73 0 0 0-.5 .7v.5a.73 .73 0 0 0 .5 .8 .73 .73 0 0 0 .9-.5"/>
<path d="M313.5 217.3h1.3M314.1 217.3v2M315.4 217.6l.1-.2a.93 .93 0 0 1 1.2 .9 .93 .93 0 0 1-1.2 .9l-.3-.7zM319.4 217.3h.6a1.08 1.08 0 0 1 .7 1 1.08 1.08 0 0 1-.7 1h-.6zM321.4 218.2h.7M322.6 217.3h-1.2v2h1.2M326.5 217.3v2l-1.3-2v2M327.3 217.3v1.4l.5 .6 .5-.1 .3-.5v-1.4M330.7 217.7a.74 .74 0 0 0-.8-.5 .74 .74 0 0 0-.6 .8v.5a.74 .74 0 0 0 .6 .8 .74 .74 0 0 0 .8-.5M331.4 217.3v2h1.1M333 218.2h.7M334.2 217.3h-1.2v2h1.2"/>
<path d="M334.9 217.6l.2-.2a.93 .93 0 0 1 1.2 .9 .93 .93 0 0 1-1.2 .9l-.4-.7zM338.1 217.6l-.5-.3-.8 .3 .2 .4 .9 .4 .2 .6-.5 .3-.8-.3M340.8 217.3h.7a1.07 1.07 0 0 1 .7 1 1.07 1.07 0 0 1-.7 1h-.7zM342.8 218.2h.7M344 217.3h-1.2v2h1.2M344.6 217.3v2h1.2M347.9 217.3h1.4M348.6 217.3v2M349.8 219.2h.1zM350.7 217.3v2M351.5 219.2h.2zM242.5 223.2a.64 .64 0 0 1 1 .3l.1 .5a.89 .89 0 0 1-.6 1.1h-.2a1.27 1.27 0 0 1-.3-1.9z"/>
<path d="M251.1 223.1a.63 .63 0 0 1 .9 .3l.1 .5a.87 .87 0 0 1-.8 1.1 1.29 1.29 0 0 1-.2-1.9zM252.9 223.1v.6l.8 .2 .3 .4a.67 .67 0 0 1-.7 .7 .67 .67 0 0 1-.6-.7l.3-.4 .8-.2 .1-.4a.72 .72 0 0 0-1-.2zM256.2 222.6l-1.7 3.1M257 223.4l.4-.4v2M258.9 223.1a.63 .63 0 0 1 .9 .3l.1 .5a.87 .87 0 0 1-.7 1.1 1.29 1.29 0 0 1-.3-1.9zM262.1 222.6l-1.7 3.1M262.7 223.5l.4-.5h.3l.4 .4-.3 .6-.9 1h1.3M265.9 224.3h-1.4l.9-1.3v2M271.7 224l1.2-.1 .1-.7-1.3-.2v2M273.8 224.8v.2zM274.7 223.9l1.1-.1 .2-.4-.5-.4h-.8v2M275.3 223.9l.7 1.1"/>
<path d="M276.8 224.8v.2zM277.6 225v-2l.8 2 .7-2v2M279.9 224.9h.2z"/>
</g>
<text font-size="5.9" x="383.3" y="273.7">3204</text>
<g font-size="5.3">
<text x="163.3" y="9.2">10</text>
<text x="178.9" y="9.2">11</text>
<text x="193.3" y="9.2">12</text>
<text x="208.5" y="9.2">13</text>
<text x="223.3" y="9.2">14</text>
<text x="238.5" y="9.2">15</text>
<text x="253.3" y="9.2">16</text>
<text x="268.5" y="9.2">17</text>
<text x="283.6" y="9.2">18</text>
<text x="298.4" y="9.2">19</text>
<text x="313.3" y="9.2">20</text>
<text x="328.4" y="9.2">21</text>
<text x="343.3" y="9.2">22</text>
<text x="358.4" y="9.2">23</text>
<text x="373.2" y="9.2">24</text>
<text x="388.4" y="9.2">25</text>
<text x="401.8" y="9.2">26</text>
<text x="284.7" y="226.5">APTO PARA CONSTRUIR</text>
</g>
<g font-size="4.9">
<text x="240.2" y="233.9">REV</text>
<text x="253.3" y="233.5">FECHA</text>
<text x="269.5" y="233.9">NOMBRE</text>
<text x="312.6" y="233.9">OBSERVACIONES</text>
</g>
<g font-size="4.5">
<text x="308.6" y="268.5">CAJAS DE CONJUNCION</text>
<text x="322.7" y="274.8">TI 33 kV</text>
</g>
<g font-size="4.4">
<text x="298.4" y="240.6">Fecha</text>
<text x="317.5" y="240.6">Nombre</text>
</g>
<g font-size="4.2">
<text x="367.9" y="285.3">4764-01-M-DM01</text>
<text x="404.7" y="285.2">1</text>
</g>
<g font-size="3.5">
<text x="343.5" y="240.1">EPRE SAN JUAN</text>
<text x="326.6" y="284.2">1 de 4</text>
</g>
<g font-size="3.2">
<text x="339.8" y="245.4">ESTACION TRANSFORMADORA 132/33/13,2kV</text>
<text x="340.9" y="250.6">&quot; SAN JUAN SUR&quot; MONTAJE CAMPOS 33kV</text>
</g>
</svg>
